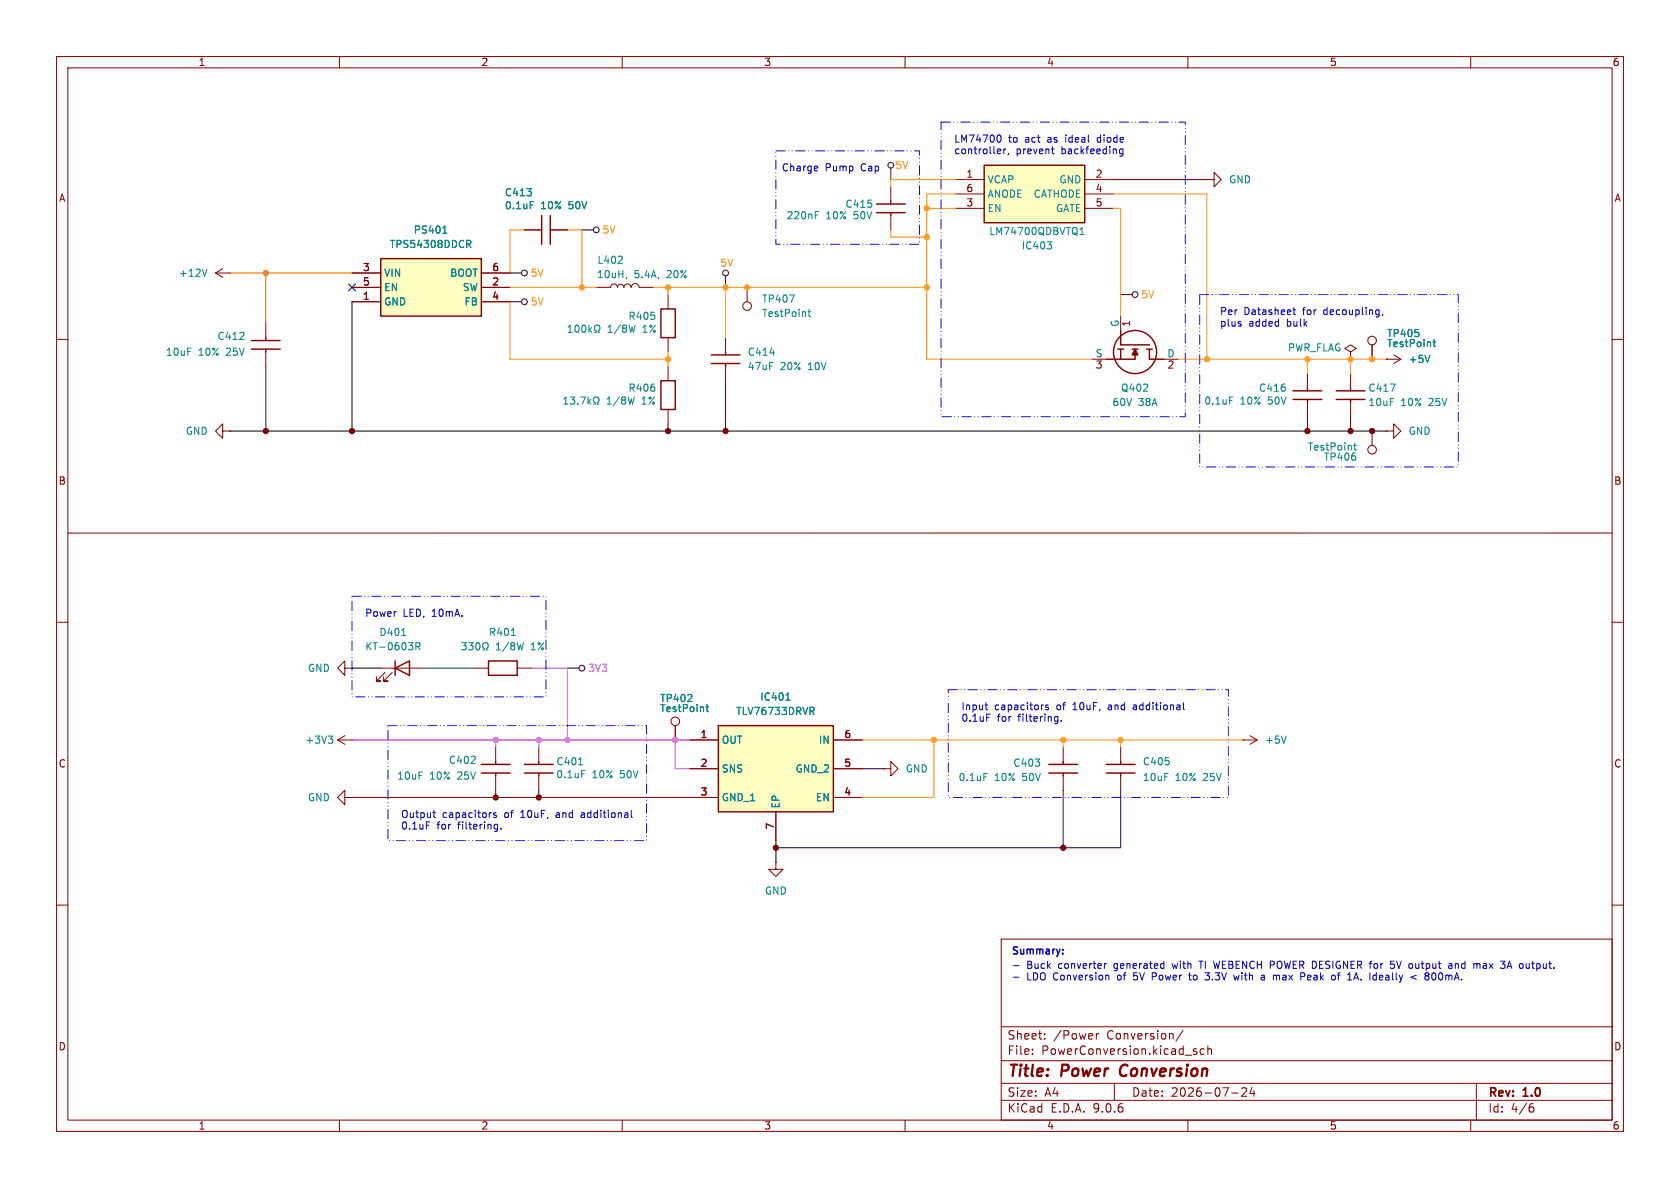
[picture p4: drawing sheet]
<svg xmlns="http://www.w3.org/2000/svg" width="297mm" height="210mm" viewBox="0 0 297 210" stroke-linecap="round" stroke-linejoin="round" font-family="sans-serif">
<g fill="none" stroke="#840000" stroke-width=".18">
<path d="M10 10h277v190h-277zM12 12h273v186h-273zM60 10v2M110 10v2M160 10v2M210 10v2M260 10v2M92.7 40.6h2.5M97.8 40.6h2.5M118.1 52.1v2.5M118.1 59.7v2.5M10 60h2"/>
<path d="M118.1 64.8v2.5M118.1 72.4v2.5M242.6 76.2v2.5M285 60h2M10 110h2M285 110h2M188 132.1v2.5M188 137.2v2.5M198.1 132.1v2.5M198.1 137.2v2.5M219.7 130.8h.1M219.7 130.8h2.5"/>
<path d="M221 130l1.2 .8M222.2 130.8l-1.2 .8M10 160h2M177 166h108v32h-108zM285 160h2M60 198v2M110 198v2M160 198v2M177 194.5h108M177 191.5h108M177 187.5h108M177 181.5h108"/>
<path d="M182.5 186.3v.1M182.5 185.5v.1M184.7 183.6v.1M184.7 182.8v.1M193.8 182.7v1M194.2 182.7l-.2 .1-.2 .2M197 191.5v3M209.2 182.1l-1.3 2M210 198v2M211 185.8l.5 .2 .1 .2-.2 .2-.4-.1M211 185.5h.5M212.9 185.5l-.4-.1-.3 .3v.4l.1 .2h.6"/>
<path d="M213.5 185.5l.2-.1 .4 .1 .1 .9M213.5 184.9v1.5M217.7 193.2h1.2M219.5 192.4l.6-.1 .2 .1 .1 .3-.9 1.1h.9M221.3 192.2l-.3 1.1h.9M221.7 192.8v1M260 198v2M261 191.5v6.5M270.6 195.7h.4l.2 .3-.1 .5-.5 .1M271 195.1l-.4 .1"/>
<circle cx="242.6" cy="79.5" r=".76"/>
</g>
<path d="M198.3 188.5a1.27 1.27 0 0 0 0 1.6" fill="none" stroke="#840000" stroke-width=".4"/>
<g fill="none" stroke="#840000" stroke-width=".25">
<path d="M95.8 38.1v5.1M97.3 38.1v5.1M95.2 40.6h.6M97.3 40.6h.5M116.8 54.6h2.6v5.1h-2.6zM116.8 67.3h2.6v5.1h-2.6zM185.4 135.1h5.1M185.4 136.7h5.1M188 134.6v.5M188 136.7v.5M195.6 135.1h5.1M195.6 136.7h5.1"/>
<path d="M198.1 134.6v.5M198.1 136.7v.5"/>
</g>
<g fill="none" stroke="#008484" stroke-width=".18">
<path d="M93.7 35.6h.6M100.4 58.7h.8M100.4 57.8l.4-.3v1.2M101.8 57.6l.1-.1a.68 .68 0 0 1 .5 .6 .68 .68 0 0 1-.5 .6l-.1-.1-.2-.3zM103 57.6l.2-.1a.68 .68 0 0 1 .4 .6 .68 .68 0 0 1-.4 .6l-.2-.1-.2-.3zM104.1 57.5v1.2M104.2 58.3l.4 .4M104.6 57.9l-.5 .5M105.1 58.7h.3v-.2a.54 .54 0 0 1-.3-.7 .54 .54 0 0 1 .8-.3 .58 .58 0 0 1-.1 1v.2h.3M112.3 57.5l-.3 1.2M99.7 71.4h.7M99.7 70.5l.3-.3v1.2"/>
<path d="M100.8 70.2h.8l-.4 .5 .3 .1v.5l-.1 .1-.6-.1M102.1 71.3v.1M102.6 70.2h.9l-.6 1.2M104 70.2v1.2M104.1 71l.3 .4M104.4 70.6l-.4 .5M104.9 71.4h.3v-.2a.54 .54 0 0 1-.2-.7 .54 .54 0 0 1 .7-.3 .58 .58 0 0 1-.1 1v.2h.3M112.1 70.2l-.3 1.2M239.3 78.7h.5M239.5 78.3v1.1l.3 .2M173.9 136.7h.6M227.4 130.1l-.4 1.3"/>
</g>
<path d="M127 128.3h20.3v15.2h-20.3z" fill="#ffffc2"/>
<g fill="none" stroke="#840000" stroke-width=".25">
<path d="M47 59.7v.5M44.4 61.7h5.1M44.4 60.2h5.1M47 61.7v.5M236.2 70.6h5.1M236.2 69.1h5.1M238.8 68.6v.5M238.8 70.6v.5M69.8 118.1l2.6-1.3v2.6zM69.8 116.8v2.6M85.1 136.7h5.1M85.1 135.1h5.1"/>
<path d="M87.6 134.6v.5M87.6 136.7v.5M92.7 136.7h5.1M92.7 135.1h5.1M95.2 134.6v.5M95.2 136.7v.5M127 128.3h20.3v15.2h-20.3z"/>
</g>
<g fill="none" stroke="#840000" stroke-width=".18">
<path d="M38.1 48.3l1.3 .7M38.1 48.3h2.5M39.4 47.5l-1.3 .8M40.6 48.3h.1M47 57.2v2.5M105.4 50.8h2.5M108 50.8a.59 .59 0 0 1 .5-.6 .59 .59 0 0 1 .6 .6M110.3 50.8l-.2-.4-.4-.1-.4 .1-.1 .4M111.6 50.8a.61 .61 0 0 0-.7-.6 .61 .61 0 0 0-.6 .6M111.6 50.8a.68 .68 0 0 1 .7-.7 .68 .68 0 0 1 .7 .7M113 50.8h2.6M47 62.2v2.6"/>
<path d="M238.8 66v2.6M238.8 71.1v2.6M242.6 61v2.5M245.1 63.5h.1M245.1 76.2h1.3v-1.3l1.2 1.3-1.2 1.3v-1.3M245.1 76.2h.1M245.1 63.5h2.5M246.4 62.7l1.2 .8M247.6 63.5l-1.2 .8M67.3 118.1h7.6M68.1 118.9l-1.6 1.5h.8h-.8v-.8M69.3 118.9l-1.5 1.5h.8h-.8v-.8"/>
<path d="M87.6 132.1v2.5M87.6 137.2v2.5M95.2 132.1v2.5M95.2 137.2v2.5M119.4 128.3v2.5M121.9 130.8h5.1M121.9 135.9h5.1M147.3 130.8h5.1M147.3 135.9h5.1M156.2 135.9h1.3v-1.3l1.2 1.3-1.2 1.3v-1.3M156.2 135.9h.1M121.9 141h5.1"/>
<path d="M137.2 152.4v1.3h1.2l-1.2 1.2-1.3-1.2h1.3M137.2 152.4h.1M137.2 143.5v5.1M147.3 141h5.1"/>
<circle cx="242.6" cy="60.2" r=".76"/>
<circle cx="119.4" cy="127.5" r=".76"/>
</g>
<g fill="none" stroke="#008484" stroke-width=".18">
<path d="M36.6 47.6l-.4 1.2M109.3 46.6h.7M110 45.4v.4M110.8 49l-.1 .3M245.8 67.9h.8l-.5 1.3M252.8 62.8l-.4 1.3M253.3 60.4h.5M253.5 60v1.1l.3 .2M71 112.3h.7M73.5 114.3l.6-.1 .1-.2v-.3l-.7-.1v1.3M73.8 114.3l.4 .6M102.3 135.2h.7"/>
<path d="M102.8 136.2h.6M124.8 125h.5M125 124.5v1.1l.3 .2M138.9 123.8h.8M139.2 122.7l.1-.2v1.3M143.5 125.7l.4 .6M143.7 125l.2 .3v.3l-.2 .1"/>
</g>
<path d="M174 29.2h17.8v10.2h-17.8z" fill="#ffffc2"/>
<path d="M174 29.2h17.8v10.2h-17.8z" fill="none" stroke="#840000" stroke-width=".25"/>
<path d="M168.9 36.8h5.1M168.9 34.3h5.1M168.9 31.8h5.1M191.8 36.8h5M191.8 34.3h5M191.8 31.8h5M59.7 130.8l1.3 .8M59.7 130.8h2.5M61 130l-1.3 .8M62.2 130.8h.1M61 141v-1.3l-1.3 1.3 1.3 1.2v-1.2h1.2M62.2 141h.1" fill="none" stroke="#840000" stroke-width=".18"/>
<path d="M185.1 42.7h.8l-.4 .5M185.8 43.3l.1 .2-.1 .5M190.9 41.5h.7M190.9 40.6l.4-.4v1.3M58 130.1h.8l-.4 .5M58.6 130.6l.2 .2v.3l-.2 .3" fill="none" stroke="#008484" stroke-width=".18"/>
<path d="M67.3 45.7h17.8v10.2h-17.8z" fill="#ffffc2"/>
<g fill="none" stroke="#840000" stroke-width=".25">
<path d="M154.9 36.1h5.1M154.9 37.6h5.1M157.5 35.6v.5M157.5 37.6v.5M67.3 45.7h17.8v10.2h-17.8zM198.1 58.4v2.6h5.1M125.7 64.3h5.1M125.7 62.7h5.1M128.3 62.2v.5M128.3 64.3v.5M197.6 61.7h1M198.1 61.7v1.8"/>
<path d="M200.2 61.7h1M200.7 61.7v1.8h-5.1M202.7 61.7h1M203.2 61.7v1.8h2.5M228.6 70.6h5.1M228.6 69.1h5.1M231.1 68.6v.5M231.1 70.6v.5M86.4 116.8h5v2.6h-5z"/>
<circle cx="200.7" cy="62.2" r="3.8"/>
</g>
<g fill="none" stroke="#840000" stroke-width=".18">
<path d="M157.5 33v2.6M157.5 38.1v2.5M213.4 31.8h1.2v-1.3l1.3 1.3-1.3 1.2v-1.2M213.4 31.8h.1M62.2 48.3h5.1M62.2 50.8h5.1M62.2 53.3h5.1M85.1 48.3h5.1M85.1 50.8h5.1M85.1 53.3h5.1M92.7 40.6h2.5M97.8 40.6h2.5"/>
<path d="M128.3 59.7v2.5M132.1 50.8v2.5M198.1 55.9v2.5M39.4 76.2v-1.3l-1.3 1.3 1.3 1.3v-1.3h1.2M40.6 76.2h.1M128.3 64.8v2.5M193 63.5h2.6M205.7 63.5h2.6M231.1 66v2.6M231.1 71.1v2.6M238.8 62.2l1-.6-1-.6-1.1 .6 1.1 .6v1.3M238.8 63.5h.1"/>
<path d="M242.6 61v2.5M245.1 63.5h.1M285 94.2h-273M61 118.1v-1.3l-1.3 1.3 1.3 1.3v-1.3h1.2M62.2 118.1h.1M83.8 118.1h2.6M91.4 118.1h2.6M119.4 128.3v2.5M121.9 130.8h5.1M121.9 135.9h5.1M147.3 130.8h5.1M147.3 135.9h5.1"/>
<path d="M121.9 141h5.1M137.2 143.5v5.1M147.3 141h5.1"/>
<circle cx="132.1" cy="54.1" r=".76"/>
</g>
<g fill="none" stroke="#008484" stroke-width=".18">
<path d="M93.7 35.6h.6M144.1 38h.5M144.1 37.4h.6M78.3 41.2h.7M78.5 40.1l.1-.2v1.3M82.5 42.5h.5l.2 .2-.1 .4-.6 .1M82.8 43.2l.4 .6M139.6 52.1h.8l-.5 1.3M142.8 55.1h.5M143 54.7v1.1l.3 .2M136.1 62.4h.8M217.4 70.2h.6"/>
<path d="M252.8 62.8l-.4 1.3M253.3 60.4h.5M253.5 60v1.1l.3 .2M81.6 113.6h.8l-.4 .5 .4 .1v.6l-.2 .1-.6-.1M82.9 113.6h.7l-.4 .5 .4 .1v.6l-.2 .1-.5-.1M84.2 113.7l.2-.1a.68 .68 0 0 1 .5 .6 .68 .68 0 0 1-.5 .7l-.2-.1-.1-.4zM85.3 114.9h.3v-.3a.54 .54 0 0 1-.2-.7 .54 .54 0 0 1 .7-.2 .58 .58 0 0 1-.1 .9v.3h.3M90.4 112.3h.7M92.5 113.6l-.3 1.3M124.8 125h.5M125 124.5v1.1l.3 .2M138.9 123.8h.8"/>
<path d="M139.2 122.7l.1-.2v1.3M143.5 125.7l.4 .6M143.7 125l.2 .3v.3l-.2 .1"/>
</g>
<path d="M200.7 61.7l.5 1h-1z" fill="#840000" stroke="#840000" stroke-width=".25"/>
<g fill="none" stroke="#000" stroke-width=".18">
<path d="M157.5 29.7v2.1M196.8 31.8h16.6M62.2 53.3v22.9M90.2 53.3h2M90.2 48.3h2M102.9 40.6h2M128.3 48.8v2M198.1 52.1h2.1M40.6 76.2h204.5M47 64.8v11.4M118.1 74.9v1.3M128.3 67.3v8.9"/>
<path d="M231.1 73.7v2.5M238.8 73.7v2.5M62.2 118.1h5.1M100.3 118.1h2.1M87.6 139.7v1.3M95.2 139.7v1.3M152.4 135.9h3.8M188 139.7v10.2M198.1 139.7v10.2h-60.9M62.2 141h59.7M137.2 148.6v3.8"/>
<circle cx="157.5" cy="29.2" r=".51"/>
<circle cx="92.7" cy="48.3" r=".51"/>
<circle cx="92.7" cy="53.3" r=".51"/>
<circle cx="105.4" cy="40.6" r=".51"/>
<circle cx="128.3" cy="48.3" r=".51"/>
<circle cx="200.7" cy="52.1" r=".51"/>
<circle cx="102.9" cy="118.1" r=".51"/>
</g>
<path d="M94 118.1h6.3v12.7M62.2 130.8h59.7M87.6 130.8v1.3M95.2 130.8v1.3M119.4 130.8v5.1h2.5" fill="none" stroke="#c500ff" stroke-width=".18"/>
<g fill="none" stroke="#ff8d00" stroke-width=".18">
<path d="M163.8 36.8h5.1M168.9 34.3h-5.1v29.2h29.2M168.9 31.8h-11.4v1.2M196.8 36.8h1.3v19.1M196.8 34.3h16.6v29.2M90.2 53.3v10.2h27.9M90.2 50.8h15.2M92.7 40.6h-2.5v7.7M100.3 40.6h2.6v10.2M115.6 50.8h48.2M118.1 50.8v1.3M128.3 50.8v8.9"/>
<path d="M157.5 40.6v1.3h6.3M118.1 62.2v2.6M208.3 63.5h36.8M231.1 63.5v2.5M238.8 63.5v2.5M152.4 130.8h67.3M165.1 130.8v10.2h-12.7M188 130.8v1.3M198.1 130.8v1.3"/>
</g>
<path d="M40.6 48.3h21.6M47 48.3v8.9" fill="none" stroke="#ff3c00" stroke-width=".18"/>
<path d="M74.9 118.1h8.9" fill="none" stroke="#008400" stroke-width=".18"/>
<path d="M61.6 50.2l1.2 1.2M62.8 50.2l-1.2 1.2" fill="none" stroke="#000084" stroke-width=".18"/>
<g fill="none" stroke="#0000c2" stroke-width=".18">
<path d="M144.4 29.4l.2 .3-.6 .1M144.5 30.2h-.1M176.4 23.9h.2a.68 .68 0 0 1 .4 .6 .68 .68 0 0 1-.4 .6h-.2M176.7 26.3l.2 .3-.6 .2M176.9 27.1l-.2 .1M177.5 26.3v.9M177.8 26.3l-.3 .3M178.3 27.1l-.1 .3M185.9 26.3h.5M186 27l.4 .2M194.1 24.3l-.1 .2 .1 .6M198.5 26.4l-.4-.1-.2 .3 .1 .5h.5"/>
<path d="M198.5 26.3v1.1l-.2 .2-.3-.1M219.4 57.3v.3M228.6 54.8h.4M228.7 54.3v1.1l.3 .2M243.7 54.8h.1M243.8 54.8l-.1 1.1M243.8 55.6h-.1M244.5 55.6l-.2 .2M174.1 124.6h.5M174.4 125.4l.2 .1M174.4 126.2h.6M184.4 124.6h.1"/>
<path d="M185.3 124.7l-.3-.1-.2 .2 .1 .2 .4 .1v.3h-.5M186.7 126.7h.3M187 126.7v1l-.2 .2M187 127.4l-.3 .1M187.6 127.4v.1M200.5 124.6l-.1 .1M200.5 125l-.2 .2 .2 .3M209.2 124.2v1.1l.2 .2M76.5 143.7h.5M76.7 143.2v1.1l.3 .2M86.7 143.7h.2M87.6 145.7l.4 .1"/>
<path d="M87.7 143.7h-.3l-.2 .1 .1 .2 .4 .2v.3h-.5M88 145.7v1l-.3 .3M88 146.5l-.4 .1M88.6 146.4v.2M102.9 143.7h-.1M102.9 144l-.2 .2 .2 .3M111.6 143.2v1.1l.2 .2M179.2 170.7h.9M179.2 172.7h.9M195.2 170.3v.9M195.6 170.3l-.4 .3M195.7 172.4l.3 .2v.6"/>
<path d="M203.7 172v1.2M203.7 172.6h.5M205.6 170.3l.2 .1M205.8 169.9v1.3M205.8 171.1l-.2 .1M210.1 172.4h.5M210.3 172v1l.3 .2M211.9 169.9h.8M213.1 173.2h.6M213.8 172l-.4 .4 .3 .1M219.1 172.4l-.3 .8-.2-.6-.3 .6M223 172.4h.5v.8"/>
<path d="M223 173.2h.5M223.5 172.7l-.5 .1M225.8 172.4l.4 .2v.6M230 172v1.2M231.3 172.4l-.1 .2v.4l.1 .2M231.8 172.7l-.6 .1M236.4 172.4h.5M236.6 172.1v1.1M239.3 173.2l.5-1.2 .4 1.2M239.4 172.9h.7M244.3 172.4h-.3l-.1 .2v.6h.4M244.5 172.7l-.6 .1"/>
<path d="M245.9 169.9h.6M246.3 170.4l.2 .2v.3l-.2 .3M246.9 169.9l.4 1.3M250.3 170.3v.7l.2 .2M250.4 172.4l-1 .3 1 .4M253.8 172.4v.6l-.3 .2M256.3 170.3h.2l.2 .2v.7M256.7 170.6l-.4 .1M256.7 171.1l-.4 .1M257.3 170.3v.9M257.7 170.3l-.4 .2M262.4 170.3l-.2 .1"/>
<path d="M262.4 170.7l-.2 .2 .2 .3M265.3 169.9h.8l-.5 .5M266.4 171.2l.4-1.3 .5 1.3M266.5 170.8h.6"/>
</g>
<path d="M179.9 167.4h-.5l-.2 .1M187.9 168.5v.1M187.9 167.9v.1" fill="none" stroke="#0000c2" stroke-width=".25"/>
<path d="M137.2 26.7h25.4v16.5h-25.4zM166.4 21.6h43.1v52.1h-43.1zM212.1 52.1h45.7v30.5h-45.7zM62.2 105.4h34.3v17.8h-34.3zM68.6 128.3h45.7v20.3h-45.7zM167.6 121.9h49.6v19.1h-49.6z" fill="none" stroke="#00f" stroke-width=".18" stroke-dasharray="1.6 .6 0 .6 0 .6"/>
<g fill="#c500ff" stroke="#c500ff" stroke-width=".18">
<circle cx="95.2" cy="130.8" r=".46"/>
<circle cx="87.6" cy="130.8" r=".46"/>
<circle cx="100.3" cy="130.8" r=".46"/>
<circle cx="119.4" cy="130.8" r=".46"/>
</g>
<g fill="#000" stroke="#000" stroke-width=".18">
<circle cx="47" cy="76.2" r=".46"/>
<circle cx="62.2" cy="76.2" r=".46"/>
<circle cx="118.1" cy="76.2" r=".46"/>
<circle cx="128.3" cy="76.2" r=".46"/>
<circle cx="231.1" cy="76.2" r=".46"/>
<circle cx="238.8" cy="76.2" r=".46"/>
<circle cx="242.6" cy="76.2" r=".46"/>
<circle cx="87.6" cy="141" r=".46"/>
<circle cx="95.2" cy="141" r=".46"/>
<circle cx="137.2" cy="149.9" r=".46"/>
<circle cx="188" cy="149.9" r=".46"/>
</g>
<g fill="#ff8d00" stroke="#ff8d00" stroke-width=".18">
<circle cx="198.1" cy="130.8" r=".46"/>
<circle cx="188" cy="130.8" r=".46"/>
<circle cx="165.1" cy="130.8" r=".46"/>
<circle cx="118.1" cy="50.8" r=".46"/>
<circle cx="128.3" cy="50.8" r=".46"/>
<circle cx="118.1" cy="63.5" r=".46"/>
<circle cx="102.9" cy="50.8" r=".46"/>
<circle cx="132.1" cy="50.8" r=".46"/>
<circle cx="163.8" cy="36.8" r=".46"/>
<circle cx="231.1" cy="63.5" r=".46"/>
<circle cx="213.4" cy="63.5" r=".46"/>
<circle cx="163.8" cy="41.9" r=".46"/>
<circle cx="163.8" cy="50.8" r=".46"/>
<circle cx="242.6" cy="63.5" r=".46"/>
<circle cx="238.8" cy="63.5" r=".46"/>
</g>
<circle cx="47" cy="48.3" r=".46" fill="#ff3c00" stroke="#ff3c00" stroke-width=".18"/>
<g font-size="2.8" fill="#840000">
<text x="178" y="190.9">Title:</text>
<text x="187.7" y="190.9">Power</text>
<text x="198.8" y="190.9">Conversion</text>
</g>
<g font-size="2.1" fill="#840000">
<text x="178" y="184">Sheet:</text>
<text x="186.2" y="184">/Power</text>
<text x="195.7" y="184">Conversion/</text>
<text x="178" y="186.7">File:</text>
<text x="184.1" y="186.7">PowerConversion.kicad_sch</text>
<text x="178" y="196.9">KiCad</text>
<text x="178" y="194.1">Size:</text>
<text x="184.7" y="194.1">A4</text>
<text x="185.7" y="196.9">E.D.A.</text>
<text x="193.3" y="196.9">9.0.6</text>
<text x="200" y="194.1">Date:</text>
<text x="207" y="194.1">2026-07-24</text>
<text x="263" y="194.3">Rev:</text>
<text x="263" y="196.9">Id:</text>
<text x="267.1" y="196.9">4/6</text>
<text x="269.4" y="194.3">1.0</text>
</g>
<g font-size="1.8" fill="#840000">
<text x="35" y="11.9">1</text>
<text x="85" y="11.9">2</text>
<text x="135" y="11.9">3</text>
<text x="185" y="11.9">4</text>
<text x="235" y="11.9">5</text>
<text x="285" y="11.9">6</text>
<text x="10.3" y="35.9">A</text>
<text x="170.7" y="34">6</text>
<text x="170.7" y="31.5">1</text>
<text x="193.6" y="34">4</text>
<text x="193.6" y="31.5">2</text>
<text x="285.3" y="35.9">A</text>
<text x="170.7" y="36.6">3</text>
<text x="193.6" y="36.6">5</text>
<text x="64.1" y="48">3</text>
<text x="64.1" y="50.5">5</text>
<text x="64.1" y="53.1">1</text>
<text x="86.9" y="48">6</text>
<text x="86.9" y="50.5">2</text>
<text x="86.9" y="53.1">4</text>
<text x="200.1" y="57.9" transform="rotate(-90 200.1 57.9)">1</text>
<text x="193.6" y="65.5">3</text>
<text x="206.3" y="65.5">2</text>
<text x="10.3" y="85.9">B</text>
<text x="285.3" y="85.9">B</text>
<text x="123.8" y="130.6">1</text>
<text x="149.2" y="130.6">6</text>
<text x="10.3" y="135.9">C</text>
<text x="123.8" y="135.6">2</text>
<text x="149.2" y="135.6">5</text>
<text x="285.3" y="135.9">C</text>
<text x="123.8" y="140.7">3</text>
<text x="149.2" y="140.7">4</text>
<text x="136.9" y="146.8" transform="rotate(-90 136.9 146.8)">7</text>
<text x="10.3" y="185.9">D</text>
<text x="285.3" y="185.9">D</text>
<text x="35" y="199.9">1</text>
<text x="85" y="199.9">2</text>
<text x="135" y="199.9">3</text>
<text x="185" y="199.9">4</text>
<text x="235" y="199.9">5</text>
<text x="285" y="199.9">6</text>
</g>
<g font-size="1.8" fill="#0000c2">
<text x="168.6" y="25.5">LM74700</text>
<text x="168.6" y="27.6">controller,</text>
<text x="178.3" y="25.5">to</text>
<text x="179.6" y="27.6">prevent</text>
<text x="181.3" y="25.5">act</text>
<text x="185.5" y="25.5">as</text>
<text x="187.7" y="27.6">backfeeding</text>
<text x="188.8" y="25.5">ideal</text>
<text x="194.6" y="25.5">diode</text>
<text x="138.1" y="30.6">Charge</text>
<text x="145.9" y="30.6">Pump</text>
<text x="152.3" y="30.6">Cap</text>
<text x="215.6" y="56">Per</text>
<text x="215.6" y="58.1">plus</text>
<text x="219.9" y="56">Datasheet</text>
<text x="220.7" y="58.1">added</text>
<text x="227.6" y="58.1">bulk</text>
<text x="230.4" y="56">for</text>
<text x="234.3" y="56">decoupling,</text>
<text x="64.5" y="109.4">Power</text>
<text x="71.2" y="109.4">LED,</text>
<text x="76.5" y="109.4">10mA.</text>
<text x="169.9" y="125.9">Input</text>
<text x="175.8" y="125.9">capacitors</text>
<text x="186.9" y="125.9">of</text>
<text x="189.9" y="125.9">10uF,</text>
<text x="196.4" y="125.9">and</text>
<text x="201" y="125.9">additional</text>
<text x="169.9" y="127.9">0.1uF</text>
<text x="176.3" y="127.9">for</text>
<text x="180.1" y="127.9">filtering.</text>
<text x="70.8" y="144.9">Output</text>
<text x="70.8" y="147">0.1uF</text>
<text x="77.2" y="147">for</text>
<text x="78.2" y="144.9">capacitors</text>
<text x="81.1" y="147">filtering.</text>
<text x="89.3" y="144.9">of</text>
<text x="92.3" y="144.9">10uF,</text>
<text x="98.8" y="144.9">and</text>
<text x="103.4" y="144.9">additional</text>
<text x="178.8" y="169.4">Summary:</text>
<text x="181.5" y="171.6">Buck</text>
<text x="181.5" y="173.6">LDO Conversion</text>
<text x="187.2" y="171.6">converter</text>
<text x="197.2" y="171.6">generated</text>
<text x="197.8" y="173.6">of</text>
<text x="200.9" y="173.6">5V</text>
<text x="204.3" y="173.6">Power</text>
<text x="207.7" y="171.6">with</text>
<text x="211.1" y="173.6">to</text>
<text x="212.7" y="171.6">TI WEBENCH POWER DESIGNER for</text>
<text x="214.2" y="173.6">3.3V</text>
<text x="219.4" y="173.6">with</text>
<text x="224.4" y="173.6">a</text>
<text x="226.7" y="173.6">max</text>
<text x="231.8" y="173.6">Peak</text>
<text x="237.5" y="173.6">of</text>
<text x="240.5" y="173.6">1A.</text>
<text x="244.6" y="173.6">Ideally</text>
<text x="247.5" y="171.6">5V</text>
<text x="251" y="171.6">output</text>
<text x="252.1" y="173.6">&lt;</text>
<text x="254.8" y="173.6">800mA.</text>
<text x="258.2" y="171.6">and</text>
<text x="262.8" y="171.6">max</text>
<text x="267.8" y="171.6">3A</text>
<text x="271.3" y="171.6">output.</text>
</g>
<g font-size="1.8" fill="#008484">
<text x="89.2" y="34.9">C413</text>
<text x="174.5" y="35.2">ANODE</text>
<text x="174.5" y="32.6">VCAP</text>
<text x="182.7" y="35.2">CATHODE</text>
<text x="187.2" y="32.6">GND</text>
<text x="217.2" y="32.6">GND</text>
<text x="73" y="41.5">PS401</text>
<text x="89.2" y="37.2">0.1uF</text>
<text x="95.6" y="37.2">10%</text>
<text x="100.6" y="37.2">50V</text>
<text x="138.9" y="39">220nF</text>
<text x="146" y="39">10%</text>
<text x="149.4" y="36.9">C415</text>
<text x="151" y="39">50V</text>
<text x="174.5" y="37.7">EN</text>
<text x="174.8" y="41.8">LM74700QDBVTQ1</text>
<text x="186.6" y="37.7">GATE</text>
<text x="68.8" y="44">TPS54308DDCR</text>
<text x="105.5" y="46.8">L402</text>
<text x="180.5" y="44.3">IC403</text>
<text x="31.5" y="49.1">+12V</text>
<text x="67.8" y="49.1">VIN</text>
<text x="67.8" y="51.7">EN</text>
<text x="79.5" y="49.1">BOOT</text>
<text x="81.7" y="51.7">SW</text>
<text x="105.4" y="49.4">10uH,</text>
<text x="112.1" y="49.4">5.4A,</text>
<text x="118" y="49.4">20%</text>
<text x="134.6" y="53.7">TP407</text>
<text x="67.8" y="54.2">GND</text>
<text x="82" y="54.2">FB</text>
<text x="107.4" y="59">1/8W</text>
<text x="111" y="56.7">R405</text>
<text x="113.7" y="59">1%</text>
<text x="134.6" y="56.2">TestPoint</text>
<text x="197.9" y="57.9" transform="rotate(-90 197.9 57.9)">G</text>
<text x="245.1" y="59.8">TP405</text>
<text x="29.2" y="63.1">10uF</text>
<text x="35" y="63.1">10%</text>
<text x="38.4" y="60.3">C412</text>
<text x="40.1" y="63.1">25V</text>
<text x="132.1" y="63.1">C414</text>
<text x="132.1" y="65.6">47uF</text>
<text x="137.9" y="65.6">20%</text>
<text x="143" y="65.6">10V</text>
<text x="193.6" y="63.2">S</text>
<text x="206.3" y="63.2">D</text>
<text x="227.6" y="62.3">PWR_FLAG</text>
<text x="245.1" y="61.6">TestPoint</text>
<text x="248.9" y="64.4">+5V</text>
<text x="107.2" y="71.7">1/8W</text>
<text x="111" y="69.4">R406</text>
<text x="113.6" y="71.7">1%</text>
<text x="196.6" y="72">60V</text>
<text x="198.1" y="69.4">Q402</text>
<text x="201.2" y="72">38A</text>
<text x="212.8" y="71.7">0.1uF</text>
<text x="219.2" y="71.7">10%</text>
<text x="222.5" y="69.4">C416</text>
<text x="224.3" y="71.7">50V</text>
<text x="241.8" y="69.4">C417</text>
<text x="241.8" y="72">10uF</text>
<text x="247.6" y="72">10%</text>
<text x="252.7" y="72">25V</text>
<text x="32.7" y="77.1">GND</text>
<text x="248.9" y="77.1">GND</text>
<text x="231.1" y="79.9">TestPoint</text>
<text x="234" y="81.6">TP406</text>
<text x="67" y="112.6">D401</text>
<text x="86.3" y="112.6">R401</text>
<text x="54.3" y="119">GND</text>
<text x="64.5" y="115.2">KT-0603R</text>
<text x="87.6" y="115.2">1/8W</text>
<text x="94" y="115.2">1%</text>
<text x="116.6" y="124.3">TP402</text>
<text x="134.3" y="124.1">IC401</text>
<text x="53.9" y="131.7">+3V3</text>
<text x="116.6" y="126.1">TestPoint</text>
<text x="127.5" y="131.7">OUT</text>
<text x="130" y="126.6">TLV76733DRVR</text>
<text x="144.7" y="131.7">IN</text>
<text x="223.5" y="131.7">+5V</text>
<text x="79.3" y="135.2">C402</text>
<text x="98.2" y="137.8">0.1uF</text>
<text x="98.3" y="135.5">C401</text>
<text x="104.7" y="137.8">10%</text>
<text x="109.7" y="137.8">50V</text>
<text x="127.5" y="136.8">SNS</text>
<text x="140.6" y="136.8">GND_2</text>
<text x="160" y="136.8">GND</text>
<text x="179" y="135.7">C403</text>
<text x="201.9" y="135.5">C405</text>
<text x="54.3" y="141.8">GND</text>
<text x="70.1" y="138">10uF</text>
<text x="75.9" y="138">10%</text>
<text x="81" y="138">25V</text>
<text x="127.5" y="141.8">GND_1</text>
<text x="138" y="143" transform="rotate(-90 138 143)">EP</text>
<text x="144.1" y="141.8">EN</text>
<text x="169.4" y="138.3">0.1uF</text>
<text x="175.8" y="138.3">10%</text>
<text x="180.8" y="138.3">50V</text>
<text x="201.9" y="138.3">10uF</text>
<text x="207.8" y="138.3">10%</text>
<text x="212.8" y="138.3">25V</text>
<text x="135.1" y="158.3">GND</text>
</g>
<g font-size="1.8" fill="#ff8d00">
<text x="158.2" y="30.1">5V</text>
<text x="106.4" y="41.5">5V</text>
<text x="127.3" y="47.3">5V</text>
<text x="93.7" y="49.1">5V</text>
<text x="201.7" y="52.9">5V</text>
<text x="93.7" y="54.2">5V</text>
</g>
<text font-size="1.8" fill="#c500ff" x="103.9" y="119">3V3</text>
</svg>
